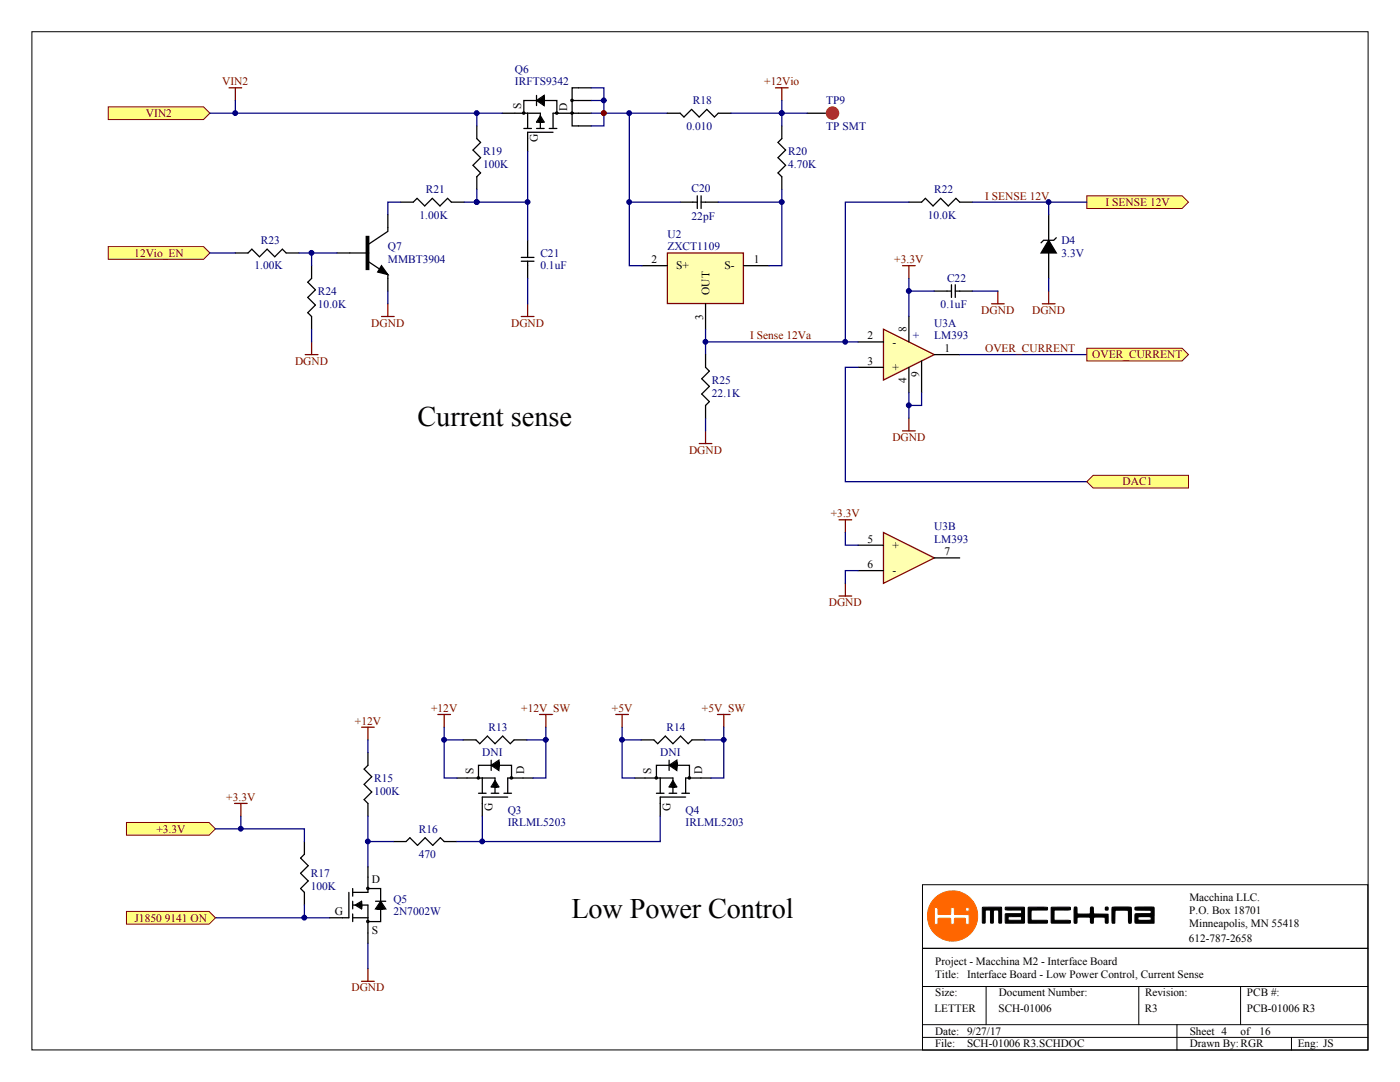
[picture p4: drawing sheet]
<svg xmlns="http://www.w3.org/2000/svg" width="279mm" height="216mm" viewBox="0 0 279 216" stroke-linecap="round" stroke-linejoin="round" font-family="sans-serif">
<path d="M6.4 6.3h266.6v203.2h-266.6zM184.1 176.5h88.9v12.7h-88.9zM184.1 189.2h88.9v20.3h-88.9zM184.1 196.8h88.9M196.8 196.8v7.7M227.3 196.8v7.7M247.6 196.8v7.7M184.1 204.5h88.9M184.1 207h88.9M234.9 204.5v5M257.7 207v2.5" fill="none" stroke="#000" stroke-width=".2"/>
<path d="M185.1 182.8a5 5 0 0 1 10 0 5 5 0 0 1-10 0zM186.5 181.2v2.9l.1 .3 .6-.1v-1l.7-.1 1.8 .1 .1 1.1 .4 .1 .2-.2 .1-1 2.1-.1 .1 1.2h.7v-1.8l-.1-.1h-2.8v-1.3a.4 .4 0 0 0-.5-.1 .4 .4 0 0 0-.3 .4v1h-2.4l-.1-1.3zM192.7 181.5a.4 .4 0 0 0 .8 0 .4 .4 0 0 0-.8 0z" fill="#f60" stroke="#f60" stroke-width=".2"/>
<g fill="#000" stroke="#000" stroke-width=".2">
<path d="M196.1 181h3.7l.1 3.2-.6-.1v-2.4l-.2-.1-.8 .1-.1 2.3a.29 .29 0 0 1-.3 .2 .29 .29 0 0 1-.2-.3v-2.2l-.2-.1h-.8l-.1 .1v2.4l-.5 .1zM205.2 181.1h3.8v.5h-3.1l-.1 .9 .1 1.1h3l.1 .6h-3.7zM209.8 181l3.8 .1v.4l-.2 .1h-2.9l-.1 .1v1.8l.1 .1 3.1 .1v.5h-3.8z"/>
<path d="M200.7 181l3.7 .1v3.1h-3.7v-1.8l3.1-.1 .1-.3-.1-.4-3.1-.1zM201.3 182.9l-.1 .5 .2 .2h2.4l.1-.1-.1-.6z"/>
</g>
<g fill="#000" stroke="#000" stroke-width=".25">
<path d="M214.4 181.1h.5l.1 1.2 1.8 .1h.7l.2-1.3 .4-.1 .2 1.4h2.8v1.7l-.5 .1v-1.1l-.2-.1h-1.8l-.4 .1v1.1h-.5l-.1-1.1-.2-.1a4.8 4.8 0 0 0-2.4 .1l-.1 1-.5 .1zM222 181.1h3.7l.1 .8-.1 2.3h-.4v-.1l-.1-2.4-2-.1-.7 .1v2.5h-.4a2.04 2.04 0 0 1-.2-1.6z"/>
<path d="M226.6 181.1l1.8-.1a2.99 2.99 0 0 1 1.9 .1v3.1h-3.7l-.1-.7a1.19 1.19 0 0 1 .2-1.1l2.9-.1 .2-.5-.2-.2h-3zM227.2 183l-.1 .4 .1 .2a5.3 5.3 0 0 0 2.5-.1l.1-.4-.3-.2z"/>
<circle cx="220.8" cy="181.3" r=".32"/>
</g>
<g fill="none" stroke="#000" stroke-width=".25">
<path d="M73.4 150.2v2.5l-.7 .8 1.5 1.5-1.5 1.5 1.5 1.5-1.5 1.6 .7 .7v2.5M91.2 155.2h7.6v.6M92.5 147.6h2.5l.7 .8 1.6-1.5 1.5 1.5 1.5-1.5 1.5 1.5 .8-.8h2.5M95.5 158.3h1.5M96.3 155.2v3.1M98 152.7h-2.5v2.5M98 152.7l1.6-1v2zM98 158.3h1.6M98 151.7v2M98.8 156.5v.5h.2l-.2-.7-.3 .7h.8l-.5-1-.5 1M98.8 155.8l.8 1.2h-1.6zM98.8 157v1.3"/>
<path d="M99 152.7h.6v-.2l-.8 .2 .8 .3v-.8l-1.1 .5 1.1 .5v-1.3l-1.3 .8 1.3 .8M99.6 152.7h2.5v2.5M100.6 158.3h1.5M101.3 159h-5v3.8M106.4 155.2h-5.1v3.1M126.7 155.2h7.6v.6M128 147.6h2.5l.8 .8 1.5-1.5 1.5 1.5 1.5-1.5 1.5 1.5 .8-.8h2.5M131 158.3h1.5M131.8 155.2v3.1M133.5 152.7h-2.5v2.5M133.5 152.7l1.6-1v2zM133.5 158.3h1.6"/>
<path d="M133.5 151.7v2M134.3 156.5v.5h.3l-.3-.7-.3 .7h.8l-.5-1-.5 1M134.3 155.8l.8 1.2h-1.6zM134.3 157v1.3M134.6 152.7h.5v-.2l-.8 .2 .8 .3v-.8l-1.1 .5 1.1 .5v-1.3l-1.3 .8 1.3 .8M135.1 152.7h2.5v2.5M136.1 158.3h1.5M136.8 159h-5v3.8M141.9 155.2h-5.1v3.1M60.7 167.9v2.6l-.7 .7 1.5 1.5-1.5 1.6 1.5 1.5-1.5 1.5 .7 .8v2.5M78.5 167.9h2.5l.8-.7 1.5 1.5 1.5-1.5 1.6 1.5 1.5-1.5 .7 .7h2.6"/>
<circle cx="95.5" cy="155.2" r=".23"/>
<circle cx="102.1" cy="155.2" r=".23"/>
<circle cx="131" cy="155.2" r=".23"/>
<circle cx="137.6" cy="155.2" r=".23"/>
</g>
<g fill="none" stroke="#800000" stroke-width=".25">
<path d="M72.2 145.1h2.5M73.4 145.1v2.5M87.4 142.6h2.5M88.6 142.6v2.5M107.7 142.6h2.5M108.9 142.6v2.5M122.9 142.6h2.5M124.2 142.6v2.5M143.2 142.6h2.5M144.4 142.6v2.5M46.8 160.3h2.5M48.1 160.3v2.5"/>
<path d="M72.2 195.8h2.5M73.4 193.3v2.5"/>
</g>
<g fill="none" stroke="#000080" stroke-width=".25">
<path d="M73.4 147.6v2.6M88.6 145.1v10.1h2.6M88.6 147.6h3.9M105.1 147.6h3.8M108.9 145.1v10.1h-2.5M124.2 145.1v10.1h2.5M124.2 147.6h3.8M140.6 147.6h3.8M144.4 145.1v10.1h-2.5M73.4 162.8v10.2M73.4 167.9h5.1M96.3 162.8v5.1"/>
<path d="M131.8 162.8v5.1h-40.6M43 183.1h22.8M60.7 180.6v2.5M73.4 188.2v5.1"/>
</g>
<g fill="#000080" stroke="#000080" stroke-width=".2">
<circle cx="144.4" cy="147.6" r=".48"/>
<circle cx="124.1" cy="147.6" r=".48"/>
<circle cx="108.9" cy="147.6" r=".48"/>
<circle cx="88.6" cy="147.6" r=".48"/>
<circle cx="96.2" cy="167.9" r=".48"/>
<circle cx="73.4" cy="167.9" r=".48"/>
<circle cx="60.7" cy="183.1" r=".48"/>
</g>
<g fill="#ffff80" stroke="#800000" stroke-width=".2">
<path d="M25.2 164.1h16.5l1.3 1.3-1.3 1.3h-16.5z" fill-rule="evenodd"/>
<path d="M25.2 181.9h16.5l1.3 1.2-1.3 1.3h-16.5z" fill-rule="evenodd"/>
</g>
<path d="M43 165.4h17.7v2.5M48.1 162.8v2.6" fill="none" stroke="#000080" stroke-width=".25"/>
<g fill="#000080" stroke="#000080" stroke-width=".2">
<circle cx="48" cy="165.4" r=".48"/>
<circle cx="120.5" cy="22.6" r=".48"/>
</g>
<g fill="none" stroke="#000" stroke-width=".25">
<path d="M95.2 25.1v2.6l.7 .7-1.5 1.5 1.5 1.6-1.5 1.5 1.5 1.5-.7 .8v2.5M69.6 178.1v5h-3.8M70.4 177.3v1.5M70.4 179.8v1.6M73.4 177.3h2.6v2.5M73.4 173v5.1h-3M75 179.8h2M76 179.8l1 1.6h-2zM70.4 183.1h3M70.4 182.4v1.5M70.4 180.6h.5M70.9 180.6l1.3-.8v1.6z"/>
<path d="M72.2 180.1l-1.1 .5 1.1 .5v-.8l-.8 .3 .8 .2v-.2h-.5M72.2 180.6h1.2v7.6M76 181.4v2.5h-2.6M76 180.8v.6h-.3l.3-.8 .2 .8h-.7l.5-1.1 .5 1.1h-1.3l.8-1.3 .7 1.3"/>
<circle cx="73.4" cy="177.3" r=".23"/>
<circle cx="73.4" cy="183.9" r=".23"/>
</g>
<path d="M154.8 17.5h2.5M156 17.5v2.6" fill="none" stroke="#800000" stroke-width=".25"/>
<path d="M21.6 49.2h19l1.3 1.3-1.3 1.2h-19z" fill-rule="evenodd" fill="#ffff80" stroke="#800000" stroke-width=".2"/>
<path d="M139.2 39.1v2.5M139.9 39.1v2.5M156 25.1v2.6l-.7 .7 1.5 1.5-1.5 1.6 1.5 1.5-1.5 1.5 .7 .8v2.5M47 50.5h2.5l.8-.8 1.5 1.5 1.5-1.5 1.5 1.5 1.6-1.5 .7 .8h2.5M62.2 53v2.5l-.8 .8 1.5 1.5-1.5 1.6 1.5 1.5-1.5 1.5 .8 .8v2.5M79.9 40.3h2.6l.7-.7 1.6 1.5 1.5-1.5 1.5 1.5 1.5-1.5 .8 .7h2.5M104 51.4h2.6M104 52.1h2.6M105.3 47.9v3.5M105.3 52.1v3.4M135.7 40.3h3.5M139.9 40.3h3.4" fill="none" stroke="#000" stroke-width=".25"/>
<path d="M76.1 63.2h2.6M77.4 60.6v2.6M104 63.2h2.6M105.3 60.6v2.6M139.5 88.5h2.6M140.8 86v2.5" fill="none" stroke="#800000" stroke-width=".25"/>
<path d="M21.6 21.3h19l1.3 1.3-1.3 1.3h-19z" fill-rule="evenodd" fill="#ffff80" stroke="#800000" stroke-width=".2"/>
<path d="M45.7 17.5h2.5M47 17.5v2.6" fill="none" stroke="#800000" stroke-width=".25"/>
<path d="M176.3 65.7l10.2 5.1-10.2 5z" fill="#ffffb0"/>
<path d="M176.3 65.7l10.2 5.1-10.2 5z" fill="none" stroke="#800000" stroke-width=".25"/>
<path d="M171.2 68.2h5.1M171.2 73.3h5.1M181.4 63.2v5M181.4 73.3v5.1M183.9 72v6.4M186.5 70.8h5" fill="none" stroke="#000" stroke-width=".25"/>
<path d="M176.3 106.3l10.2 5-10.2 5.1z" fill="#ffffb0"/>
<path d="M176.3 106.3l10.2 5-10.2 5.1z" fill="none" stroke="#800000" stroke-width=".25"/>
<path d="M171.2 113.9h5.1M171.2 108.8h5.1M186.5 111.3h5" fill="none" stroke="#000" stroke-width=".25"/>
<path d="M133.2 50.5h15.2v10.1h-15.2z" fill="#ffffb0" stroke="#800000" stroke-width=".25"/>
<g fill="none" stroke="#000" stroke-width=".25">
<path d="M107.1 19v2.1M118 17.5h-3.8v7.6h3.8M100.2 22.6h7.6v.5M104.5 25.6h1.6M105.3 22.6v3M107.1 20.1h-2.6v2.5M107.1 20.1l1.5-1.1v2.1zM107.1 25.6h1.5M107.8 23.9v.5h.3l-.3-.8-.2 .8h.7l-.5-1-.5 1M107.8 23.1l.8 1.3h-1.5zM107.8 24.4v1.2M108.1 20.1h.5v-.3l-.8 .3 .8 .2v-.8l-1 .6 1 .5v-1.3l-1.3 .8 1.3 .7"/>
<path d="M108.6 20.1h2.5v2.5M109.6 25.6h1.5M110.4 26.4h-5.1v3.8M114.2 20.1h3.8M118 22.6h-7.6v3M67.3 50.5h6.3M73.1 47.2h.5v6.6h-.5zM73.6 52.3l3.8 2.5v3.3M77.4 42.9v3.3l-3.8 2.5M128.1 53h5.1M148.4 53h5.1M140.8 60.6v5.1"/>
<circle cx="104.5" cy="22.6" r=".23"/>
<circle cx="111.1" cy="22.6" r=".23"/>
<circle cx="114.2" cy="20" r=".23"/>
<circle cx="114.2" cy="22.6" r=".23"/>
</g>
<g fill="none" stroke="#000080" stroke-width=".25">
<path d="M118 17.5h2.5v7.6h-2.5M41.9 22.6h58.3M47 20.1v2.5M95.2 37.8v2.5h10.1M105.3 30.2v17.7M118 22.6h15.2M118 20.1h2.5M125.6 22.6v30.4h2.5M156 37.8v15.2h-2.5M41.9 50.5h5.1M59.6 50.5h7.7M62.2 50.5v2.5"/>
<path d="M77.4 58.1v2.5M79.9 40.3h-2.5v2.6M92.6 40.3h2.6M105.3 55.5v5.1M125.6 40.3h10.1M143.3 40.3h12.7M62.2 65.7v2.5M140.8 65.7v5.1M140.8 68.2h30.4M181.4 78.4v5M183.9 78.4v2.5h-2.5M191.5 70.8h25.4"/>
<path d="M140.8 83.4v2.6"/>
</g>
<g fill="#000080" stroke="#000080" stroke-width=".2">
<circle cx="140.8" cy="68.2" r=".48"/>
<circle cx="181.4" cy="80.9" r=".48"/>
<circle cx="156" cy="40.3" r=".48"/>
<circle cx="125.6" cy="22.6" r=".48"/>
<circle cx="120.5" cy="20" r=".48"/>
<circle cx="95.1" cy="40.3" r=".48"/>
<circle cx="105.3" cy="40.3" r=".48"/>
<circle cx="125.6" cy="40.3" r=".48"/>
<circle cx="62.2" cy="50.5" r=".48"/>
<circle cx="46.9" cy="22.6" r=".48"/>
</g>
<path d="M60.9 70.8h2.6M62.2 68.2v2.6M180.1 86h2.6M181.4 83.4v2.6" fill="none" stroke="#800000" stroke-width=".25"/>
<path d="M73.1 47.2h.5v6.6h-.5z" fill-rule="evenodd" fill="#000"/>
<path d="M76.1 53l1.3 1.8-2-.5z" fill="#000" stroke="#000" stroke-width=".25"/>
<path d="M216.9 69.5h19l1.3 1.3-1.3 1.2h-19z" fill-rule="evenodd" fill="#ffff80" stroke="#800000" stroke-width=".2"/>
<path d="M180.1 53h2.6M181.4 53v2.5M199.1 58.1v2.5M197.9 60.6h2.5" fill="none" stroke="#800000" stroke-width=".25"/>
<path d="M181.4 55.5v7.7M181.4 58.1h5.1M194.1 58.1h5" fill="none" stroke="#000080" stroke-width=".25"/>
<path d="M186.5 58.1h3.4M189.9 56.8v2.6M190.6 58.1h3.5M190.6 56.8v2.6" fill="none" stroke="#000" stroke-width=".25"/>
<circle cx="181.4" cy="58.1" r=".48" fill="#000080" stroke="#000080" stroke-width=".2"/>
<path d="M216.9 39.1h19l1.3 1.2-1.3 1.3h-19z" fill-rule="evenodd" fill="#ffff80" stroke="#800000" stroke-width=".2"/>
<path d="M171.2 73.3h-2.5v22.8h48.2" fill="none" stroke="#000080" stroke-width=".25"/>
<path d="M216.9 96.1l1.3-1.3h19v2.6h-19z" fill-rule="evenodd" fill="#ffff80" stroke="#800000" stroke-width=".2"/>
<path d="M133.2 22.6h2.5l.8 .8 1.5-1.6 1.5 1.6 1.6-1.6 1.5 1.6 .7-.8h2.6M161.1 22.6h3.8M181.4 40.3h2.5l.8-.7 1.5 1.5 1.5-1.5 1.5 1.5 1.6-1.5 .7 .7h2.6M209.3 47.9l1.5 2.6h-3zM209.3 42.9v5M209.3 50.5v5M210.8 47.4l-.5 .5h-2l-.5 .6M140.8 70.8v2.5l.8 .8-1.6 1.5 1.6 1.5-1.6 1.5 1.6 1.5-.8 .8v2.5" fill="none" stroke="#000" stroke-width=".25"/>
<path d="M209.3 47.9l1.5 2.6h-3z" fill="#000"/>
<path d="M209.3 58.1v2.5M208 60.6h2.6M167.4 118.9h2.6M167.4 103.7h2.6M168.7 103.7v2.6M168.7 116.4v2.5" fill="none" stroke="#800000" stroke-width=".25"/>
<path d="M95.2 22.6v2.5M145.9 22.6h10.1v2.5M156 20.1v2.5h5.1M181.4 40.3h-12.7v27.9M194.1 40.3h22.8M209.3 40.3v2.6M209.3 55.5v2.6M168.7 106.3v2.5h2.5M171.2 113.9h-2.5v2.5" fill="none" stroke="#000080" stroke-width=".25"/>
<g fill="#000080" stroke="#000080" stroke-width=".2">
<circle cx="209.3" cy="40.3" r=".48"/>
<circle cx="95.1" cy="22.6" r=".48"/>
<circle cx="168.7" cy="68.2" r=".48"/>
<circle cx="156" cy="22.6" r=".48"/>
</g>
<circle cx="120.5" cy="22.6" r=".48" fill="#800000" stroke="#800000" stroke-width=".2"/>
<circle cx="166.1" cy="22.6" r="1.24" fill="#ee0e22" stroke="#ee0e22" stroke-width=".2"/>
<g font-size="5.6">
<text x="83.3" y="85">Current sense</text>
<text x="114.1" y="183.2">Low Power Control</text>
</g>
<g font-size="2.3" fill="#800000">
<text x="44.3" y="17">VIN2</text>
<text x="152.5" y="17">+12Vio</text>
<text x="29.1" y="23.4">VIN2</text>
<text x="196.6" y="39.8">I SENSE 12V</text>
<text x="220.6" y="41.1">I SENSE 12V</text>
<text x="26.8" y="51.2">12Vio_EN</text>
<text x="178.5" y="52.5">+3.3V</text>
<text x="74.1" y="65.2">DGND</text>
<text x="102" y="65.2">DGND</text>
<text x="195.8" y="62.6">DGND</text>
<text x="206" y="62.6">DGND</text>
<text x="149.7" y="67.7">I Sense 12Va</text>
<text x="196.6" y="70.3">OVER_CURRENT</text>
<text x="218" y="71.5">OVER_CURRENT</text>
<text x="58.9" y="72.8">DGND</text>
<text x="178.1" y="88">DGND</text>
<text x="137.5" y="90.5">DGND</text>
<text x="224" y="96.9">DAC1</text>
<text x="165.8" y="103.2">+3.3V</text>
<text x="165.4" y="121">DGND</text>
<text x="86" y="142.1">+12V</text>
<text x="104" y="142.1">+12V_SW</text>
<text x="122.1" y="142.1">+5V</text>
<text x="140.1" y="142.1">+5V_SW</text>
<text x="70.8" y="144.6">+12V</text>
<text x="45.2" y="159.8">+3.3V</text>
<text x="31.2" y="166.1">+3.3V</text>
<text x="26.8" y="183.9">J1850 9141 ON</text>
<text x="70.1" y="197.8">DGND</text>
</g>
<g font-size="2.3" fill="#000080">
<text x="102.8" y="14.5">Q6</text>
<text x="102.8" y="17">IRFTS9342</text>
<text x="138.3" y="20.8">R18</text>
<text x="164.9" y="20.8">TP9</text>
<text x="137" y="25.9">0.010</text>
<text x="164.9" y="25.9">TP SMT</text>
<text x="96.4" y="31">R19</text>
<text x="96.4" y="33.5">100K</text>
<text x="157.3" y="31">R20</text>
<text x="157.3" y="33.5">4.70K</text>
<text x="85" y="38.6">R21</text>
<text x="138" y="38.3">C20</text>
<text x="186.5" y="38.6">R22</text>
<text x="83.7" y="43.6">1.00K</text>
<text x="133.2" y="47.4">U2</text>
<text x="138" y="43.9">22pF</text>
<text x="185.2" y="43.6">10.0K</text>
<text x="50.8" y="53.8">1.00K</text>
<text x="52" y="48.7">R23</text>
<text x="77.4" y="50">Q7</text>
<text x="77.4" y="52.5">MMBT3904</text>
<text x="107.8" y="51.2">C21</text>
<text x="107.8" y="53.8">0.1uF</text>
<text x="133.2" y="50">ZXCT1109</text>
<text x="211.8" y="48.7">D4</text>
<text x="211.8" y="51.2">3.3V</text>
<text x="63.5" y="58.8">R24</text>
<text x="189" y="56.3">C22</text>
<text x="63.5" y="61.4">10.0K</text>
<text x="186.5" y="65.2">U3A</text>
<text x="187.7" y="61.4">0.1uF</text>
<text x="182.1" y="67.7">+</text>
<text x="186.5" y="67.7">LM393</text>
<text x="142.1" y="76.6">R25</text>
<text x="142.1" y="79.1">22.1K</text>
<text x="186.5" y="105.7">U3B</text>
<text x="186.5" y="108.3">LM393</text>
<text x="97.5" y="145.9">R13</text>
<text x="133" y="145.9">R14</text>
<text x="96.3" y="150.9">DNI</text>
<text x="131.8" y="150.9">DNI</text>
<text x="74.7" y="156">R15</text>
<text x="74.7" y="158.5">100K</text>
<text x="83.6" y="166.1">R16</text>
<text x="101.3" y="162.3">Q3</text>
<text x="101.3" y="164.9">IRLML5203</text>
<text x="136.8" y="162.3">Q4</text>
<text x="136.8" y="164.9">IRLML5203</text>
<text x="83.6" y="171.2">470</text>
<text x="62" y="175">R17</text>
<text x="62" y="177.6">100K</text>
<text x="78.5" y="180.1">Q5</text>
<text x="78.5" y="182.6">2N7002W</text>
</g>
<g font-size="2.3">
<text x="104" y="21.8" transform="rotate(-90 104 21.8)">S</text>
<text x="113.2" y="22.1" transform="rotate(-90 113.2 22.1)">D</text>
<text x="107.3" y="28.4" transform="rotate(-90 107.3 28.4)">G</text>
<text x="130" y="52.5">2</text>
<text x="135" y="53.8">S+</text>
<text x="144.6" y="53.8">S-</text>
<text x="150.4" y="52.5">1</text>
<text x="141.6" y="58.8" transform="rotate(-90 141.6 58.8)">OUT</text>
<text x="140.3" y="63.8" transform="rotate(-90 140.3 63.8)">3</text>
<text x="173.1" y="67.7">2</text>
<text x="178.1" y="69">-</text>
<text x="180.9" y="66.2" transform="rotate(-90 180.9 66.2)">8</text>
<text x="188.5" y="70.3">1</text>
<text x="173.1" y="72.8">3</text>
<text x="178.1" y="74.1">+</text>
<text x="180.9" y="76.5" transform="rotate(-90 180.9 76.5)">4</text>
<text x="183.4" y="75.2" transform="rotate(-90 183.4 75.2)">9</text>
<text x="173.1" y="113.4">6</text>
<text x="173.1" y="108.3">5</text>
<text x="178.1" y="109.5">+</text>
<text x="188.5" y="110.8">7</text>
<text x="178.1" y="114.6">-</text>
<text x="94.5" y="154.5" transform="rotate(-90 94.5 154.5)">S</text>
<text x="104.6" y="154.5" transform="rotate(-90 104.6 154.5)">D</text>
<text x="130" y="154.5" transform="rotate(-90 130 154.5)">S</text>
<text x="140.1" y="154.5" transform="rotate(-90 140.1 154.5)">D</text>
<text x="98.3" y="161.8" transform="rotate(-90 98.3 161.8)">G</text>
<text x="133.8" y="161.8" transform="rotate(-90 133.8 161.8)">G</text>
<text x="74.2" y="176.3">D</text>
<text x="66.8" y="182.6">G</text>
<text x="74.2" y="186.4">S</text>
</g>
<g font-size="2.2">
<text x="237.4" y="179.8">Macchina LLC.</text>
<text x="237.3" y="182.3">P.O. Box 18701</text>
<text x="237.3" y="185">Minneapolis, MN 55418</text>
<text x="237.3" y="188">612-787-2658</text>
<text x="186.6" y="195.2">Title: Interface Board - Low Power Control, Current Sense</text>
<text x="186.6" y="192.5">Project - Macchina M2 - Interface Board</text>
<text x="186.5" y="202">LETTER</text>
<text x="186.6" y="198.8">Size:</text>
<text x="199.3" y="202">SCH-01006</text>
<text x="199.3" y="198.8">Document Number:</text>
<text x="228.5" y="202">R3</text>
<text x="228.5" y="198.8">Revision:</text>
<text x="248.8" y="202">PCB-01006 R3</text>
<text x="248.9" y="198.8">PCB #:</text>
<text x="186.6" y="206.5">Date: 9/27/17</text>
<text x="186.6" y="209">File:</text>
<text x="193" y="209">SCH-01006 R3.SCHDOC</text>
<text x="237.4" y="206.5">Sheet 4</text>
<text x="237.4" y="209">Drawn By:RGR</text>
<text x="247.6" y="206.5">of</text>
<text x="251.4" y="206.5">16</text>
<text x="259" y="209">Eng: JS</text>
</g>
</svg>
